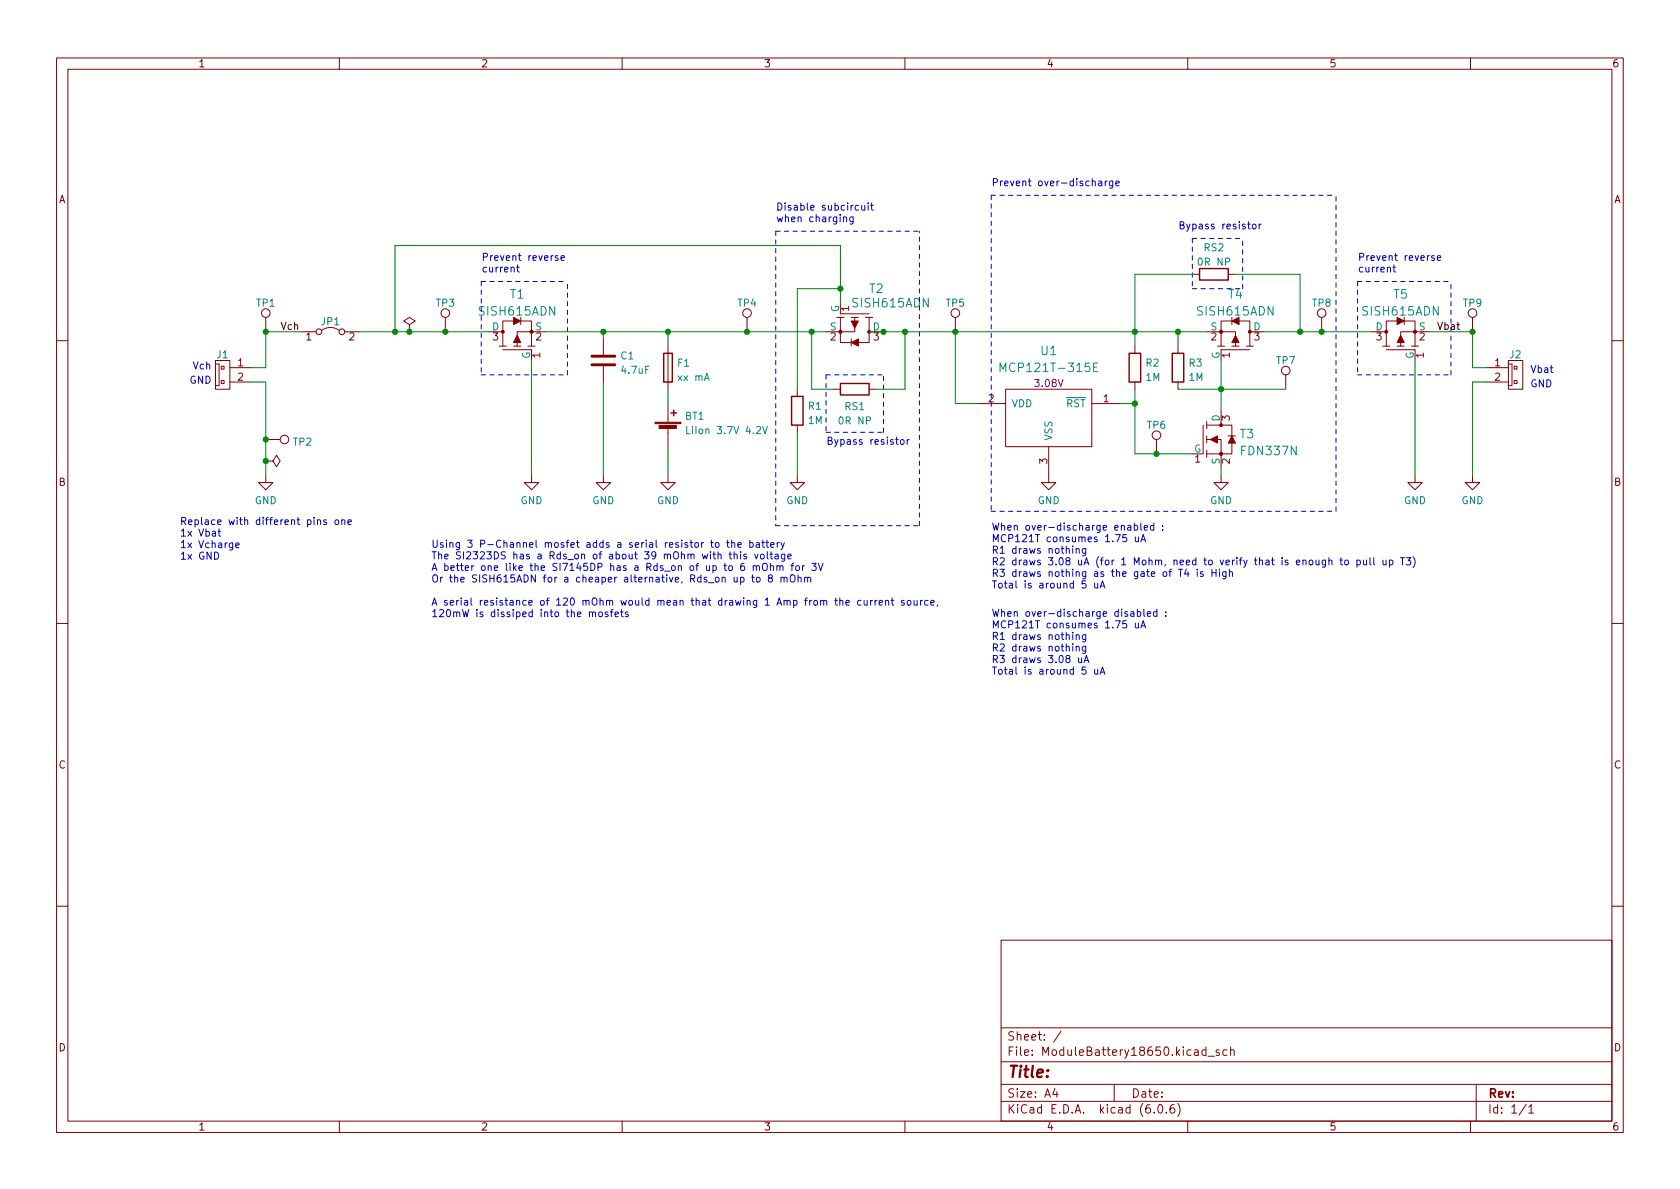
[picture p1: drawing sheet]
<svg xmlns="http://www.w3.org/2000/svg" width="297mm" height="210mm" viewBox="0 0 297 210" stroke-linecap="round" stroke-linejoin="round" font-family="sans-serif">
<g fill="none" stroke="#840000" stroke-width=".18">
<path d="M10 10.2h277v190.1h-277zM12 12.2h273v186.1h-273zM60 10.2v2M110 10.2v2M160 10.2v2M210 10.2v2M260 10.2v2M47 56.1v2.6M53.3 58.7h2.6M56.9 58.4a2.54 2.54 0 0 1 3 0M61 58.7h2.5M72.4 57.4l1-.6-1-.7-1 .7 1 .6v1.3"/>
<path d="M72.4 58.7h.1M78.7 56.1v2.6M86.4 58.7h2.5M88.9 58.7v2.5M90.8 56.8h-1.9v1.9M92.1 56.8h1.9v1.9M92.1 56.1v1.3M94 58.7h-2.6v.6M94 58.7h2.5M94 58.7v2.5M106.7 59.9v2.8M132.1 56.1v2.6"/>
<path d="M146 58.7h2.6M148 56.1h1.2M148.6 58.7v1.9h1.9M148.6 55.5h5.1M148.6 56.1v2.6M150.5 56.1h1.3M150.5 59.9v1.3M151.1 58v.7h-2.5M151.1 56.1v.7M153 56.1h1.3M153.7 58.7v1.9h-1.9M153.7 58.7h2.5"/>
<path d="M153.7 56.1v2.6M168.9 56.1v2.6M210.8 48.5h1.3M213.4 58.7h2.5M215.9 58.7h2.5v.6M215.9 58.7v2.5M217.2 48.5h1.2M217.8 56.8h-1.9v1.9M217.8 56.1v1.3M219.1 56.8h1.9v1.9M221 58.7h2.5M221 58.7v2.5"/>
<path d="M233.7 56.1v2.6M242.6 58.7h2.5M245.1 58.7v2.5M247 56.8h-1.9v1.9M248.3 56.8h1.9v1.9M248.3 56.1v1.3M250.2 58.7h-2.6v.6M250.2 58.7h2.5M250.2 58.7v2.5M260.3 56.1v2.6M10 60.2h2M38.1 63.7h2.5v5.1h-2.5z"/>
<path d="M38.1 64.4h.6v3.8h-.6M39.1 67.3h.5v.5h-.5zM39.1 64.8h.5v.5h-.5zM40.6 65h3.8M40.6 67.6h3.8M47 77.7h2.5M88.3 61.2h1.2M88.9 61.8h5.1M90.8 61.2h1.3M91.4 60.6v.6M93.3 61.2h1.3M106.7 64.8v2.8"/>
<path d="M118.1 61.2v7.6M118.1 71.4v3.3M118.1 75.7v3.3M141 68.8v1.3M141 75.2v1.2M147.3 68.8h1.3M153.7 68.8h1.2M172.7 71.4h5.1M177.8 68.8h15.2v10.2h-15.2zM185.4 79v6.3h1.3l-1.3 1.3-1.3-1.3h1.3M193 71.4h5.1M200.7 61.2v1.3"/>
<path d="M200.7 67.6v1.2M204.5 77.7v2.6M208.3 61.2v1.3M208.3 67.6v1.2M212.7 75.2v5.1M213.4 75.2h2.5M213.4 74.5v1.3M213.4 77.1v1.3M213.4 79.6v1.3M213.4 77.7h.6M215.3 77.7h.6v2.6M215.3 61.2h1.2"/>
<path d="M215.9 75.2h1.9v1.9M215.9 61.8h5.1M215.9 72.6v2.6M217.2 77.1h1.2M217.8 78.4v1.9h-1.9M217.8 61.2h1.3M218.4 60.6v.6M220.3 61.2h1.3M227.3 66.3v2.5M244.5 61.2h1.2M245.1 61.8h5.1M247 61.2h1.3"/>
<path d="M247.6 60.6v.6M249.6 61.2h1.2M262.9 65h3.8M262.9 67.6h3.8M266.7 63.7h2.5v5.1h-2.5zM266.7 64.4h.6v3.8h-.6M267.7 67.3h.5v.5h-.5zM267.7 64.8h.5v.5h-.5zM285 60.2h2M47 81.5h1.3l.6-1 .6 1-.6 1-.6-1M47 81.5h.1M47 84.1v1.2h1.3l-1.3 1.3-1.3-1.3h1.3"/>
<path d="M94 84.1v1.2h1.2l-1.2 1.3-1.3-1.3h1.3M106.7 84.1v1.2h1.2l-1.2 1.3-1.3-1.3h1.3M118.1 84.1v1.2h1.3l-1.3 1.3-1.3-1.3h1.3M141 84.1v1.2h1.2l-1.2 1.3-1.3-1.3h1.3M213.4 80.3h2.5M215.9 84.1v1.2h1.3l-1.3 1.3-1.3-1.3h1.3M215.9 80.3v2.5M250.2 84.1v1.2h1.3l-1.3 1.3-1.3-1.3h1.3M260.3 84.1v1.2h1.3l-1.3 1.3-1.2-1.3h1.2M10 110.2h2M285 110.2h2M10 160.2h2"/>
<path d="M177 166.3h108v32h-108zM285 160.2h2M60 198.3v2M110 198.3v2M160 198.3v2M177 194.8h108M177 191.8h108M177 187.8h108M177 181.8h108M186.5 192.5l-.4 1h1M186.9 193v1M187.6 182.4l-1.3 1.9"/>
<path d="M197 191.8v3M204.1 196.7v.1M204.9 195.4l.2-.1a.81 .81 0 0 1 .6 .7 .81 .81 0 0 1-.3 .8h-.2a.81 .81 0 0 1-.6-.6 .81 .81 0 0 1 .3-.8zM206.2 196.7v.1M207.6 195.3a.59 .59 0 0 0-.7 .7v.5l.1 .3h.4l.2-.1 .1-.5-.1-.2-.5-.1-.2 .3M208.2 195.1a1.72 1.72 0 0 1 0 2.3M210 198.3v2M213.2 185.7l-.4-.1-.3 .3v.4l.1 .3h.6M213.2 185.1v1.5M213.6 186.8h1.1M215.6 185.7l-.4-.1-.2 .2 .1 .3 .5 .1v.4h-.6M216.9 185.7l-.4-.1-.3 .3v.4l.2 .3h.5"/>
<path d="M217.6 185.8l.2-.2 .3 .1 .1 .9M217.6 185.1v1.5M260 198.3v2M261 191.8v6.5M269.9 195.3l-1.3 1.9M270.3 195.8l.4-.5v1.5M270.3 196.8h.9"/>
<circle cx="47" cy="55.4" r=".76"/>
<circle cx="56.4" cy="58.7" r=".51"/>
<circle cx="60.5" cy="58.7" r=".51"/>
<circle cx="78.7" cy="55.4" r=".76"/>
<circle cx="132.1" cy="55.4" r=".76"/>
<circle cx="168.9" cy="55.4" r=".76"/>
<circle cx="233.7" cy="55.4" r=".76"/>
<circle cx="260.4" cy="55.4" r=".76"/>
<circle cx="50.3" cy="77.7" r=".76"/>
<circle cx="204.5" cy="77" r=".76"/>
<circle cx="227.3" cy="65.5" r=".76"/>
</g>
<path d="M212.1 47.5h5.1v2h-5.1zM117.3 62.5h1.6v5.1h-1.6zM118.6 73h1M119.1 72.5v1M140 70.1h2v5.1h-2zM148.6 67.8h5.1v2h-5.1zM199.6 62.5h2.1v5.1h-2.1zM207.3 62.5h2v5.1h-2z" fill="none" stroke="#840000" stroke-width=".25"/>
<g fill="#840000" stroke="#840000" stroke-width=".18">
<path d="M115.8 74.7h4.6v.2h-4.6z"/>
<path d="M116.5 75.3h3.1v.5h-3.1z"/>
<path d="M247.6 59.3l.7 1.3h-1.3z"/>
<path d="M247 56.1l1.3 .7-1.3 .6z"/>
<path d="M214 77.7l1.3-.6v1.3z"/>
<path d="M217.8 77.1l.6 1.3h-1.2z"/>
<path d="M218.4 59.3l.7 1.3h-1.3z"/>
<path d="M217.8 56.8l1.3-.7v1.3z"/>
<path d="M91.4 59.3l.7 1.3h-1.3z"/>
<path d="M90.8 56.1l1.3 .7-1.3 .6z"/>
<path d="M150.5 56.8h1.3l-.7 1.2z"/>
<path d="M150.5 60.6l1.3-.7v1.3z"/>
<circle cx="245.1" cy="58.7" r=".25"/>
<circle cx="250.2" cy="58.7" r=".28"/>
<circle cx="215.9" cy="75.2" r=".25"/>
<circle cx="215.9" cy="80.3" r=".28"/>
<circle cx="221" cy="58.7" r=".25"/>
<circle cx="215.9" cy="58.7" r=".28"/>
<circle cx="88.9" cy="58.7" r=".25"/>
<circle cx="94" cy="58.7" r=".28"/>
<circle cx="153.7" cy="58.7" r=".25"/>
<circle cx="148.6" cy="58.7" r=".28"/>
</g>
<path d="M121.4 75.4v1.3h.6M134.8 75.4l.5 1.3 .4-1.3M176.8 65.7v-1.5l.5 1.1 .5-1.1v1.5M193.4 64.9h.5M194.1 64.2h-.7v1.5h.7" fill="none" stroke="#008484" stroke-width=".18"/>
<path d="M104.6 64.5h4.1M104.6 63h4.1" fill="none" stroke="#840000" stroke-width=".51"/>
<g fill="none" stroke="#0000c2" stroke-width=".18">
<path d="M149.2 38.5l.1-.1h.3l.1 .8M150.8 38.4v1l-.2 .2h-.3M150.8 38.4h-.3l-.3 .2 .2 .5h.4M151.8 36.4l-.4-.1-.2 .3 .1 .5h.5M152.4 36.3v.8l.3 .1 .2-.2M152.9 36.3v.9M153.5 35.9v.1M153.5 36.3v.9M153.9 36.3h.5M154.1 35.9v1.1l.3 .2M194.3 32.1h.4l.1 .8M194.8 32.3l-.4 .1-.2 .2 .2 .3 .4-.1"/>
<path d="M195.4 32v.9M195.8 32l-.4 .3M196.7 32v1l-.2 .3-.3-.1M196.7 32.1l-.3-.1-.3 .3 .2 .5h.4M197.3 32.4l.6-.1-.1-.2-.3-.1-.2 .2v.6h.5M220.6 39.6h.5M220.8 39.2v1.1l.3 .2M221.5 39.7l.3-.1 .3 .3v.3l-.3 .3-.3-.1-.1-.2zM222.6 39.6v.9M223 39.6l-.4 .3M91.3 47.3h.5M91.5 46.8v1.1l.3 .2"/>
<path d="M98.7 45.3l-.3-.1-.2 .2v.2l.5 .1v.3h-.5M99.2 45.6l.6-.1-.1-.2-.3-.1-.2 .2 .1 .6h.4M246.3 47.3h.5M246.5 46.8v1.1l.3 .2M253.6 45.3l-.3-.1-.2 .2 .1 .2 .4 .1v.3h-.5M254.1 45.6l.6-.1v-.2l-.4-.1-.2 .2 .1 .6h.5M158.3 77.7h.5M158.5 77.3v1.1l.3 .2M159.3 77.8l.3-.1 .3 .3v.3l-.3 .3-.3-.1-.1-.2zM160.4 77.7v.9M160.8 77.7l-.4 .3M37.9 97.6a.64 .64 0 0 1 .8 .7 .64 .64 0 0 1-.8 .6z"/>
<path d="M38.5 94h.5M38.7 93.5v1.1l.3 .2M41.7 96.4l.6-.1-.1-.2-.3-.1-.2 .2v.6h.5M56.1 92l.2-.1 .3 .1 .1 .8M57.7 92l-.3-.1-.2 .2 .1 .2 .4 .1v.3h-.5M59.3 92l.3-.1 .3 .3v.3l-.3 .3-.3-.1-.1-.2zM60.4 92l.2-.1 .3 .1 .1 .8M60.4 91.9v.9M61.5 92.3l.6-.1v-.2l-.4-.1-.2 .2 .1 .6h.5M125.6 95.9h.5M125.8 95.5v1.1l.3 .2M126.6 96l.3-.1 .2 .3v.3l-.2 .3-.3-.1-.1-.2z"/>
<path d="M128.5 95.9h.5M128.6 95.5v1.1l.4 .2M128.9 98h.5M129.1 97.6v1.1l.3 .1M129.4 96.1l.2-.2 .3 .1v.8M129.4 95.5v1.3M129.8 98.1l.2-.1h.3v.8M129.8 97.6v1.2M130.5 96.4l.6-.2-.1-.2-.4-.1-.1 .2v.6h.5M130.9 97.6v.1M130.9 98v.8M131.6 99.6l-.4 .1a.86 .86 0 0 0 0 1.2l.4-.1 .1-.5-.3-.2h-.2l-.3 .2"/>
<path d="M132 98h-.3l-.2 .2 .1 .2 .4 .1v.3h-.5M132.6 96l.3-.1 .3 .3-.1 .5h-.5M132.6 95.5v1.3M133.4 98l.3 .8 .3-.8M133.7 96h.5l.1 .8M134.3 96.2l-.5 .1-.1 .2 .1 .3 .5-.1M134.5 98.1l.2-.1 .4 .1v.5l-.1 .2h-.3l-.2-.1zM134.7 95.9h.5M134.9 95.5v1.1l.3 .2M134.9 99.8l.2-.2a.43 .43 0 0 1 .6 .4v.5a.42 .42 0 0 1-.5 .4 .42 .42 0 0 1-.4-.4zM135.4 95.9h.5M135.6 95.5v1.1l.3 .2"/>
<path d="M135.7 97.6v1.1l.1 .1M136.1 98h.5M136.2 99.6v1.3M136.3 96.4l.6-.2-.1-.2-.3-.1-.2 .2v.6h.5M136.3 97.6v1.1l.3 .1M137.1 98h.4l.1 .8M137.4 95.9v.9M137.6 98.3l-.4 .1-.2 .1 .2 .3h.4M137.8 95.9l-.4 .3M138.1 95.9l.3 .9M138.7 95.9l-.4 1.2-.2 .1M138.7 98v1l-.2 .3-.3-.1"/>
<path d="M138.7 98h-.3l-.3 .2 .2 .6h.4M139.3 98.4l.6-.1-.1-.3h-.3l-.2 .2 .1 .6h.4M140.3 99.6l-.3 .2v1.1M143.5 99.6h.8l-.4 .5 .4 .1v.6l-.2 .1-.6-.1M144.7 99.6l.4 1.3 .4-1.3M189.7 96.6v.1M189.7 97v.8M190.3 97.1l.2-.1 .3 .1v.7M190.3 97v.8M192 97v1l-.3 .3-.3-.1M192 97.1l-.4-.1-.2 .2 .1 .6h.5M199.2 94.5h-.6l-.1 .6 .2-.1 .4 .1 .1 .2v.4l-.2 .1-.5-.1"/>
<path d="M200.6 93l.3-.1 .3 .3-.2 .5h-.4M200.6 92.5v1.3M200.7 95l.1 .7 .3 .1 .2-.1M201.3 95v.8M201.7 92.5v1.1l.2 .2M201.7 95.8l.4-1.3 .5 1.3M201.8 95.4h.6M202.3 93.3l.6-.1v-.2l-.4-.1-.2 .2 .1 .6h.5M204 93l-.4-.1-.2 .3 .1 .5h.5M204 92.5v1.3M205.6 93.6v.2M205.6 93v.1"/>
<path d="M234.4 99v1.1l-.3 .2h-.3M234.4 99.1l-.4-.1-.2 .3 .1 .5h.5M235 99.2l.1-.2 .3 .1 .1 .8M235 98.6v1.3M236.9 99h.5M237.1 98.6v1.1l.3 .2M237.9 99.1l.3-.1 .2 .3v.3l-.2 .3-.3-.1-.2-.2zM239.9 99.1l.4-.1 .2 .3-.1 .5h-.5M239.9 99v1.3M241.1 99v.8l.3 .1 .2-.1M241.6 99v.9M242.2 98.6v1.1l.2 .2"/>
<path d="M242.9 98.6v1.1l.2 .2M244.5 99l.1 .8 .3 .1 .2-.1M245.1 99v.9M245.7 99.1l.3-.1 .3 .3-.1 .5h-.5M245.7 99v1.3M247.6 98.6h.7M248 98.6v1.3M248.6 98.6h.8l-.4 .5 .4 .1v.6l-.2 .1-.6-.1M249.8 98.4a1.46 1.46 0 0 1 0 2M104.2 108.3l.2-.1 .3 .1 .1 .8M104.8 108.4l.1-.2 .3 .1 .1 .8M106 108.3l.3-.1 .2 .3v.3l-.2 .3-.3-.1-.2-.2z"/>
<path d="M107.5 108.3l-.3-.1-.2 .2 .1 .2 .4 .1v.3h-.5M107.9 108.2h.5M108.4 107.8l-.3 .2v1.1M108.8 108.6l.6-.1-.1-.2-.4-.1-.1 .2v.6h.5M109.7 108.2h.5M109.9 107.8v1.1l.3 .2M111.1 108.3l-.4-.1-.1 .2v.2l.5 .1v.3h-.5M130.9 102.1h.4l.3 .2-.2 .6h-.5M132.9 102.1h.5M133.1 101.7v1l.3 .2M133.2 100.2l.2-.2 .3 .1v.8M133.2 100v.9"/>
<path d="M133.7 100.2l.2-.2 .3 .1 .1 .8M133.8 102.2l.2-.1 .3 .1 .1 .5-.1 .2h-.3l-.2-.1zM136.1 102.2l-.3-.2 .1-.2 .2-.1h.4l.1 .2-.1 .2-.5 .2-.2 .1v.3l.3 .2h.2l.3-.2-.1-.4-.2-.1M136.2 100.2l.2-.2 .3 .1 .1 .8M137.4 100.2l.1-.2 .3 .1 .1 .8M137.4 100v.9M137.9 100.2l.2-.2 .3 .1v.8M138.1 102.2l.2-.1h.3v.8M138.1 102.1v.8M138.6 102.3l.2-.2h.3l.1 .8M139.8 101.8l.2-.1a.43 .43 0 0 1 .6 .4v.4a.42 .42 0 0 1-.5 .4 .42 .42 0 0 1-.4-.4zM139.8 100h.5"/>
<path d="M140.8 100.1l.3-.1 .2 .3v.3l-.2 .3-.3-.1-.1-.2zM141.1 102.2l.2-.1h.3l.1 .8M141.1 101.7v1.2M141.9 100v.9M142.3 100l-.4 .3M142.3 102.2l.1-.1h.3l.1 .8M142.3 102.1v.8M142.8 102.3l.2-.2h.3v.8M147.6 106.2h.5M147.8 105.7v1.1l.3 .2M148.5 106.3l.2-.1h.3v.8M148.5 105.7v1.3"/>
<path d="M149.6 106.6l.6-.1-.1-.3h-.3l-.2 .1v.7h.5M152.2 106.2h-.3l-.3 .2 .2 .6h.4M152.8 106.2v.8h.3l.2-.1M153.3 106.2v.8M153.9 106.2v.8M154.3 106.2l-.4 .2M154.7 106.2v.8M155.1 106.2l-.4 .2M155.4 106.6l.6-.1v-.3h-.4l-.2 .1 .1 .7h.5M156.6 106.3l.2-.1h.3v.8M156.6 106.2v.8M157.6 106.2h.4"/>
<path d="M157.7 105.7v1.1l.3 .2M159.9 106.2h-.3l-.2 .1v.2l.5 .2v.3h-.5M160.5 106.3l.1-.1 .4 .1 .1 .5-.2 .2h-.3l-.1-.1zM161.6 106.2l.1 .8h.3l.2-.1M162.2 106.2v.8M162.8 106.2v.8M163.1 106.2l-.3 .2M164.1 106.2h-.4l-.2 .2 .1 .6h.5M164.6 106.6l.6-.1-.1-.3h-.3l-.2 .1v.7h.5M165.8 107l-.1 .2M189.7 111.8v.1M189.7 113.9v.1"/>
<path d="M189.7 112.2v.9M189.7 114.3v.8M190.3 112.4l.2-.2 .3 .1v.8M190.3 114.4l.2-.1h.3v.8M190.3 112.2v.9M190.3 114.3v.8M190.7 116.3l.1 .8 .3 .1 .1-.1M191.2 116.3v.9M191.7 117.2l.4-1.3 .4 1.3M191.8 116.8h.6M192 112.2v1.1l-.3 .2-.3-.1M192 112.3l-.4-.1-.2 .3 .1 .5h.5"/>
<path d="M192 114.3v1l-.3 .3-.3-.1M192 114.3h-.4l-.2 .2 .1 .6h.5M192 117.9h-.6l-.1 .7 .2-.2 .4 .1 .1 .2v.4l-.2 .1-.5-.1M192 102.7h-.6l-.1 .6 .2-.1 .4 .1 .1 .1v.5l-.2 .1-.5-.1M193.5 118.4l.1 .8h.3l.2-.1M193.5 103.1l.1 .8 .3 .1 .2-.1M194.1 103.1v.9M194.1 118.4v.8M194.5 119.2l.4-1.3 .5 1.3M194.5 104l.4-1.3 .5 1.3M194.6 118.9h.6M194.6 103.6h.6"/>
<path d="M199.2 109.8h-.6l-.1 .6 .2-.1h.4l.1 .2v.4l-.2 .1-.5-.1M200.7 110.2l.1 .8h.3l.2-.1M201.1 108.2l.4-.1 .2 .3-.1 .5h-.5M201.1 107.7v1.3M201.3 110.2v.8M201.7 111l.4-1.2 .5 1.2M201.8 110.7h.6M202.2 107.7v1.1l.2 .2M202.9 108.6l.6-.1-.1-.3-.4-.1-.1 .2v.6h.5M204.5 108.2l-.3-.1-.3 .3 .2 .5h.4M204.5 107.7v1.3M206.1 108.9v.1"/>
<path d="M206.1 108.2v.1M209.7 100.6l-.3 .9h.8M210 101.1v.8M211.7 101.1v.8M212.7 101.1h-.3l-.2 .2 .1 .2 .4 .1v.3h-.5M214.3 100.7v1.2M214.3 101.3h.7M215 100.7v1.2M215.6 101.1v.8M216.8 101.1v1l-.3 .3-.3-.1M216.8 101.1h-.4l-.2 .2 .1 .6h.5M217.4 101.2l.1-.1h.4v.8"/>
<path d="M217.4 100.7v1.2"/>
</g>
<g fill="none" stroke="#0000c2" stroke-width=".18" stroke-dasharray=".8 .8">
<path d="M175.3 34.5h60.9M175.3 34.5v55.9M85.1 49.8h15.2M85.1 49.8v16.5M137.2 40.9v52.1M137.2 40.9h25.4M210.8 51h8.9M210.8 42.2h8.9M210.8 42.2v8.8M219.7 51v-8.8M240 49.8h16.5M240 49.8v16.5"/>
<path d="M85.1 66.3h15.2M100.3 66.3v-16.5M146 66.3v10.1M146 76.4h10.2M146 66.3h10.2M156.2 76.4v-10.1M240 66.3h16.5M256.5 66.3v-16.5M137.2 93h25.4M162.6 93v-52.1M175.3 90.4h60.9M236.2 90.4v-55.9"/>
</g>
<g fill="none" stroke="#008400" stroke-width=".18">
<path d="M53.3 58.7h-6.3v6.3h-2.6M63.5 58.7h22.9M96.5 58.7h49.5M106.7 58.7v1.2M118.1 58.7v2.5M143.5 58.7v10.1h3.8M148.6 51h-7.6v17.8M148.6 53.6v-10.2h-78.8v15.3M153.7 58.7h59.7M160 58.7v10.1h-5.1M168.9 58.7v12.7h3.8M208.3 58.7v2.5"/>
<path d="M210.8 48.5h-10.1v12.7M218.4 48.5h11.5v10.2M223.5 58.7h19.1M252.7 58.7h7.6v6.3h2.6M44.4 67.6h2.6v16.5M94 63.7v20.4M106.7 67.6v16.5M118.1 68.8v2.6M118.1 79v5.1M141 76.4v7.7M198.1 71.4h2.6M200.7 68.8v11.5h10.1"/>
<path d="M208.3 68.8h19M215.9 63.7v8.9M250.2 63.7v20.4M262.9 67.6h-2.6v16.5M215.9 82.8v1.3"/>
</g>
<g fill="#008400" stroke="#008400" stroke-width=".18">
<circle cx="132.1" cy="58.7" r=".46"/>
<circle cx="118.1" cy="58.7" r=".46"/>
<circle cx="160" cy="58.7" r=".46"/>
<circle cx="78.7" cy="58.7" r=".46"/>
<circle cx="143.5" cy="58.7" r=".46"/>
<circle cx="156.2" cy="58.7" r=".46"/>
<circle cx="148.6" cy="51" r=".46"/>
<circle cx="168.9" cy="58.7" r=".46"/>
<circle cx="200.7" cy="58.7" r=".46"/>
<circle cx="208.3" cy="58.7" r=".46"/>
<circle cx="229.9" cy="58.7" r=".46"/>
<circle cx="215.9" cy="68.8" r=".46"/>
<circle cx="260.3" cy="58.7" r=".46"/>
<circle cx="47" cy="77.7" r=".46"/>
<circle cx="106.7" cy="58.7" r=".46"/>
<circle cx="47" cy="58.7" r=".46"/>
<circle cx="47" cy="81.5" r=".46"/>
<circle cx="72.4" cy="58.7" r=".46"/>
<circle cx="69.8" cy="58.7" r=".46"/>
<circle cx="204.5" cy="80.3" r=".46"/>
<circle cx="233.7" cy="58.7" r=".46"/>
<circle cx="200.7" cy="71.4" r=".46"/>
</g>
<text font-size="2.8" fill="#840000" x="178" y="190.6">Title:</text>
<g font-size="2.1" fill="#008484">
<text x="90.2" y="52.8">T1</text>
<text x="153.7" y="51.8">T2</text>
<text x="217.2" y="52.8">T4</text>
<text x="246.4" y="52.8">T5</text>
<text x="84.9" y="55.8">SISH615ADN</text>
<text x="150.9" y="54.4">SISH615ADN</text>
<text x="211.9" y="55.8">SISH615ADN</text>
<text x="241.1" y="55.8">SISH615ADN</text>
<text x="177.8" y="65.8">MCP121T-315E</text>
<text x="184.1" y="62.8">U1</text>
<text x="219.2" y="77.5">T3</text>
<text x="219.6" y="80.5">FDN337N</text>
</g>
<g font-size="2.1" fill="#840000">
<text x="178" y="184">Sheet: /</text>
<text x="178" y="186.7">File: ModuleBattery18650.kicad_sch</text>
<text x="178" y="196.9">KiCad E.D.A. kicad (6.0.6)</text>
<text x="178" y="194.1">Size: A4</text>
<text x="200" y="194.1">Date:</text>
<text x="263" y="194.1">Rev:</text>
<text x="263" y="196.9">Id: 1/1</text>
</g>
<g font-size="1.8" fill="#840000">
<text x="35" y="11.9">1</text>
<text x="85" y="11.9">2</text>
<text x="135" y="11.9">3</text>
<text x="185" y="11.9">4</text>
<text x="235" y="11.9">5</text>
<text x="285" y="11.9">6</text>
<text x="10.3" y="35.9">A</text>
<text x="285.3" y="35.9">A</text>
<text x="150.1" y="55" transform="rotate(-90 150.1 55)">1</text>
<text x="42.1" y="64.8">1</text>
<text x="54.1" y="60.2">1</text>
<text x="61.7" y="60.2">2</text>
<text x="87.1" y="60.2">3</text>
<text x="94.8" y="60.2">2</text>
<text x="95.5" y="63.3" transform="rotate(-90 95.5 63.3)">1</text>
<text x="146.8" y="60.2">2</text>
<text x="154.4" y="60.2">3</text>
<text x="214.1" y="60.2">2</text>
<text x="217.4" y="63.3" transform="rotate(-90 217.4 63.3)">1</text>
<text x="221.8" y="60.2">3</text>
<text x="243.3" y="60.2">3</text>
<text x="251" y="60.2">2</text>
<text x="251.7" y="63.3" transform="rotate(-90 251.7 63.3)">1</text>
<text x="264.3" y="64.8">1</text>
<text x="42.1" y="67.3">2</text>
<text x="174.8" y="71.1">2</text>
<text x="195.1" y="71.1">1</text>
<text x="264.3" y="67.3">2</text>
<text x="217.4" y="74.4" transform="rotate(-90 217.4 74.4)">3</text>
<text x="185.2" y="82" transform="rotate(-90 185.2 82)">3</text>
<text x="211.3" y="81.8">1</text>
<text x="217.4" y="82" transform="rotate(-90 217.4 82)">2</text>
<text x="10.3" y="85.9">B</text>
<text x="285.3" y="85.9">B</text>
<text x="10.3" y="135.9">C</text>
<text x="285.3" y="135.9">C</text>
<text x="10.3" y="185.9">D</text>
<text x="285.3" y="185.9">D</text>
<text x="35" y="199.9">1</text>
<text x="85" y="199.9">2</text>
<text x="135" y="199.9">3</text>
<text x="185" y="199.9">4</text>
<text x="235" y="199.9">5</text>
<text x="285" y="199.9">6</text>
</g>
<g font-size="1.8" fill="#0000c2">
<text x="175.3" y="32.9">Prevent over-discharge</text>
<text x="137.2" y="37.2">Disable subcircuit</text>
<text x="137.2" y="39.3">when charging</text>
<text x="208.3" y="40.5">Bypass resistor</text>
<text x="85.1" y="46.1">Prevent reverse</text>
<text x="240" y="46.1">Prevent reverse</text>
<text x="85.1" y="48.2">current</text>
<text x="240" y="48.2">current</text>
<text x="34.2" y="65.3">Vch</text>
<text x="270.5" y="65.9">Vbat</text>
<text x="33.5" y="67.8">GND</text>
<text x="270.5" y="68.5">GND</text>
<text x="146" y="78.6">Bypass resistor</text>
<text x="31.7" y="92.8">Replace with different pins one</text>
<text x="31.7" y="94.9">1x Vbat</text>
<text x="175.3" y="93.8">When over-discharge enabled :</text>
<text x="175.3" y="95.9">MCP121T consumes 1.75 uA</text>
<text x="31.7" y="96.9">1x Vcharge</text>
<text x="31.7" y="99">1x GND</text>
<text x="76.2" y="96.9">Using 3 P-Channel mosfet adds a serial resistor to the battery</text>
<text x="76.2" y="98.9">The SI2323DS has a Rds_on of about 39 mOhm with this voltage</text>
<text x="76.2" y="100.9">A better one like the SI7145DP has a Rds_on of up to 6 mOhm for 3V</text>
<text x="175.3" y="97.9">R1 draws nothing</text>
<text x="175.3" y="99.9">R2 draws 3.08 uA (for 1 Mohm, need to verify that is enough to pull up T3)</text>
<text x="175.3" y="102">R3 draws nothing as the gate of T4 is High</text>
<text x="76.2" y="103">Or the SISH615ADN for a cheaper alternative, Rds_on up to 8 mOhm</text>
<text x="76.2" y="107.1">A serial resistance of 120 mOhm would mean that drawing 1 Amp from the current source,</text>
<text x="175.3" y="104">Total is around 5 uA</text>
<text x="76.2" y="109.1">120mW is dissiped into the mosfets</text>
<text x="175.3" y="109.1">When over-discharge disabled :</text>
<text x="175.3" y="111.1">MCP121T consumes 1.75 uA</text>
<text x="175.3" y="113.1">R1 draws nothing</text>
<text x="175.3" y="115.2">R2 draws nothing</text>
<text x="175.3" y="117.2">R3 draws 3.08 uA</text>
<text x="175.3" y="119.3">Total is around 5 uA</text>
</g>
<g font-size="1.8" fill="#008484">
<text x="212" y="47">0R NP</text>
<text x="212.9" y="44.4">RS2</text>
<text x="45.4" y="54.2">TP1</text>
<text x="56.8" y="57.5">JP1</text>
<text x="77.1" y="54.2">TP3</text>
<text x="87" y="58.4">D</text>
<text x="94.7" y="58.4">S</text>
<text x="130.5" y="54.2">TP4</text>
<text x="146.7" y="58.4">S</text>
<text x="148.3" y="55.2" transform="rotate(-90 148.3 55.2)">G</text>
<text x="154.3" y="58.4">D</text>
<text x="167.3" y="54.2">TP5</text>
<text x="214" y="58.4">S</text>
<text x="221.6" y="58.4">D</text>
<text x="232.1" y="54.2">TP8</text>
<text x="243.2" y="58.4">D</text>
<text x="250.9" y="58.4">S</text>
<text x="258.7" y="54.2">TP9</text>
<text x="38.3" y="63.3">J1</text>
<text x="93.7" y="63.5" transform="rotate(-90 93.7 63.5)">G</text>
<text x="109.8" y="63.5">C1</text>
<text x="119.8" y="64.8">F1</text>
<text x="202.6" y="64.8">R2</text>
<text x="210.2" y="64.8">R3</text>
<text x="215.6" y="63.5" transform="rotate(-90 215.6 63.5)">G</text>
<text x="225.7" y="64.4">TP7</text>
<text x="249.9" y="63.5" transform="rotate(-90 249.9 63.5)">G</text>
<text x="266.9" y="63.3">J2</text>
<text x="110" y="66.1">4.7uF</text>
<text x="120" y="67.4">xx mA</text>
<text x="202.6" y="67.4">1M</text>
<text x="210.2" y="67.4">1M</text>
<text x="121.2" y="74.2">BT1</text>
<text x="122.2" y="76.8">LiIon 3.7V 4.2V</text>
<text x="142.9" y="75">1M</text>
<text x="142.9" y="72.4">R1</text>
<text x="148.5" y="75">0R NP</text>
<text x="149.4" y="72.5">RS1</text>
<text x="178.8" y="72">VDD</text>
<text x="186.1" y="78" transform="rotate(-90 186.1 78)">VSS</text>
<text x="187.1" y="72">~{RST}</text>
<text x="202.8" y="75.8">TP6</text>
<text x="215.6" y="74.5" transform="rotate(-90 215.6 74.5)">D</text>
<text x="51.9" y="78.8">TP2</text>
<text x="211.1" y="80">G</text>
<text x="215.6" y="82.1" transform="rotate(-90 215.6 82.1)">S</text>
<text x="45" y="89.1">GND</text>
<text x="92" y="89.1">GND</text>
<text x="104.7" y="89.1">GND</text>
<text x="116.1" y="89.1">GND</text>
<text x="139" y="89.1">GND</text>
<text x="183.5" y="89.1">GND</text>
<text x="213.9" y="89.1">GND</text>
<text x="248.2" y="89.1">GND</text>
<text x="258.4" y="89.1">GND</text>
</g>
<g font-size="1.8">
<text x="49.5" y="58.3">Vch</text>
<text x="254" y="58.3">Vbat</text>
</g>
<text font-size="1.8" fill="#840084" x="183.1" y="68.4">3.08V</text>
</svg>
